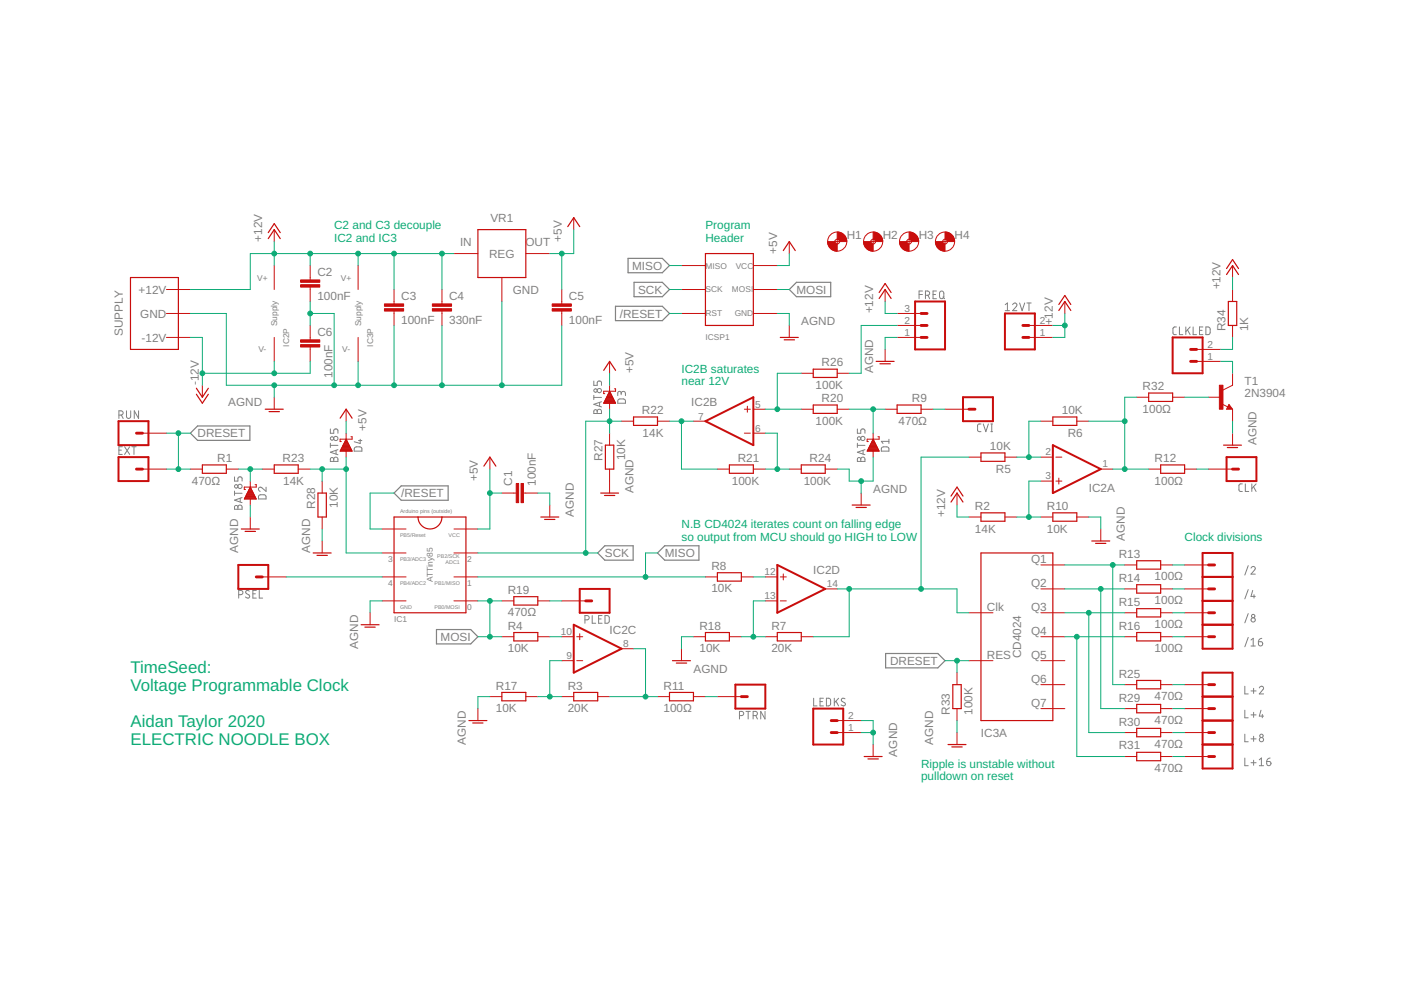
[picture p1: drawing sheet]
<svg xmlns="http://www.w3.org/2000/svg" width="297mm" height="210mm" viewBox="0 0 297 210" stroke-linecap="round" stroke-linejoin="round" font-family="sans-serif">
<g fill="none" stroke="#808080" stroke-width=".21">
<path d="M194.9 62.4h.7M195.6 61.7h-.7v1.6M196.2 62.6h.5a.46 .46 0 0 0 .4-.4 .46 .46 0 0 0-.4-.5h-.5v1.6M196.7 62.6l.4 .7M197.8 62.4h.6M198.5 61.7h-.7v1.6h.7M199.3 61.8l.4-.1 .3 .1 .1 1.1a.46 .46 0 0 1-.4 .4 .46 .46 0 0 1-.5-.4zM199.9 63l.4 .3M213.1 64.6l.5-.4v1.7M213.1 65.9h.9M214.7 64.6a.45 .45 0 0 1 .6-.3 .45 .45 0 0 1 .2 .7l-.8 .9h.9M216.2 64.2l.5 1.7 .6-1.7"/>
<path d="M217.7 64.2h.9M218.2 64.2v1.7M249.4 69.3l-.6 .1-.1 .3v1l.2 .2 .5 .1M250.1 69.3v1.7h.7M251.4 69.3v1.7M251.8 70l.5 1M252.3 69.3l-.9 1M253 69.3v1.7h.7M254.3 70h.6M255 69.3h-.7v1.7h.7M255.7 69.3l.6 .1 .2 .2 .1 .9-.3 .4-.6 .1zM25.2 88h.5a.46 .46 0 0 0 .4-.4 .46 .46 0 0 0-.4-.5h-.5v1.6"/>
<path d="M25.2 95.4h.5M25.7 88l.4 .7M25.9 94.7h-.7v1.7h.7M26.4 94.7l1.1 1.7M26.8 87.1v1.2a.44 .44 0 0 0 .5 .4 .44 .44 0 0 0 .4-.4v-1.2M27.5 94.7l-1.1 1.7M28 94.7h.9M28.4 94.7v1.7M29.4 87.1v1.6l-.9-1.6v1.6M70 91v.9h.8v-.6a.45 .45 0 0 1 .4-.4 .45 .45 0 0 1 .4 .4v.6M70 94.4h1.6M70 94v.9"/>
<path d="M70.1 97.1l.4-.1 .3 .4a.44 .44 0 0 1 .4-.5 .44 .44 0 0 1 .4 .5v.4h-1.6zM70.8 97.4v.4M71.2 95.5v.8M71.6 95.3l-1.6 .6 1.6 .5M75.2 94.9l1.3-.1 .2 .2v.7h-1.6zM76 93.4h.7M76.4 93.1v.9l-1.3-.3M125.9 80.8v.9h.7v-.5a.46 .46 0 0 1 .5-.4 .46 .46 0 0 1 .4 .4v.5M125.9 83.8v.9M125.9 84.3h1.6M126 87l.4-.1 .2 .3a.46 .46 0 0 1 .5-.4 .46 .46 0 0 1 .4 .4v.5h-1.6zM126.6 87.2v.5"/>
<path d="M127.1 85.3v.8M127.5 85.2l-1.6 .5 1.6 .6M131.1 84.7l1.2-.1 .3 .3v.6h-1.6zM131.7 83.4a.46 .46 0 0 1 .5-.4 .46 .46 0 0 1 .4 .4v.5M131.7 83.7v-.4a.36 .36 0 0 0-.4-.3 .36 .36 0 0 0-.3 .3v.6M181.8 91v.9h.7v-.6a.45 .45 0 0 1 .4-.4 .45 .45 0 0 1 .5 .4v.6M181.8 94v.9M181.8 94.4h1.6M181.9 97.1l.4-.1 .2 .4a.44 .44 0 0 1 .4-.5 .44 .44 0 0 1 .5 .5v.4h-1.6zM182.5 97.4v.4M183 95.5v.8M183.4 95.3l-1.6 .6 1.6 .5"/>
<path d="M187 94.9l1.2-.1 .2 .2 .1 .7h-1.6zM188.5 93.1v.9M188.5 93.6h-1.6l.3 .4M208 89.9h-.5l-.2 .4v1l.2 .2h.5M208.5 89.9l.5 1.6 .5-1.6M210.1 91.5h.3M210.1 89.9h.3M210.3 89.9v1.6M49.7 101.1v.9h.7v-.5a.45 .45 0 0 1 .5-.4 .45 .45 0 0 1 .4 .4v.5M49.7 104.1v.9M49.7 104.6h1.6M49.8 107.3l.4-.1 .2 .3a.44 .44 0 0 1 .5-.4 .44 .44 0 0 1 .4 .4v.5h-1.6z"/>
<path d="M50.4 107.5v.5M50.9 105.6v.8M51.3 105.5l-1.6 .5 1.6 .6M54.9 105l1.2-.1 .3 .3v.6h-1.6zM56.4 103.3v.9l-.9-.8a.44 .44 0 0 0-.7 .2 .44 .44 0 0 0 .4 .6M263.4 102.6h-.5l-.2 .4v1l.2 .2h.5M264 102.6v1.6h.8M264.6 119.9l-.7 2M265.4 102.6v1.6M265.8 103.2l.5 1M266.3 102.6l-.9 1M50.6 126.1h.5a.46 .46 0 0 0 .4-.5 .46 .46 0 0 0-.4-.4h-.5v1.6"/>
<path d="M52.9 125.3l-.2-.1a.38 .38 0 0 0-.6 .1 .38 .38 0 0 0 .2 .6l.5 .2a.44 .44 0 0 1-.1 .7 .44 .44 0 0 1-.7-.2M53.6 125.9h.5M54.3 125.2h-.7v1.6h.7M55 125.2v1.6h.7M124 131.4h.5a.46 .46 0 0 0 .4-.4 .46 .46 0 0 0-.4-.5h-.5v1.6M125.6 130.5v1.6h.7M126.9 131.2h.6M127.7 130.5h-.8v1.6h.8M128.3 130.5l.6 .1 .2 .2 .1 .9-.3 .4h-.6zM264.6 125l-.7 2M264.6 130.1l-.7 2M264.6 135.1l-.7 2"/>
<path d="M265.2 120.5a.45 .45 0 0 1 .7-.4 .45 .45 0 0 1 .1 .7l-.8 .9h.9M265.2 135.7l.5-.4v1.7M265.2 137h.9M265.6 125.2l-.4 1.2h.9M265.9 126.1v.7M266.8 136.1h.6a.45 .45 0 0 1 .3 .5 .45 .45 0 0 1-.5 .4 .45 .45 0 0 1-.4-.5zM267.5 135.3l-.4 .2-.3 .6M156.8 151.7h.4a.44 .44 0 0 0 .5-.4 .44 .44 0 0 0-.5-.5h-.4v1.6M158.2 150.8h.9M158.6 150.8v1.6M159.7 151.7h.4a.44 .44 0 0 0 .5-.4 .44 .44 0 0 0-.5-.5h-.4v1.6M160.2 151.7l.4 .7"/>
<path d="M162.2 150.8v1.6l-.9-1.6v1.6M172.5 148v1.7h.7M173.9 148.8h.5M174.6 148h-.7v1.7h.7M175.2 148l.6 .1 .3 .2v1.1l-.3 .2-.6 .1zM176.9 148v1.7M177.2 148.7l.6 1M177.8 148l-.9 1M179.2 148.2l-.6-.1-.2 .3 .1 .2 .5 .4a.4 .4 0 0 1 .1 .6 .4 .4 0 0 1-.6 0l-.2-.2M263.9 145.5v1.6h.7M263.9 150.6v1.6h.7M263.9 155.7v1.6h.7"/>
<path d="M265.2 146.5h1.1M265.2 151.6h1.1M265.2 156.7h1.1M265.8 145.9v1.1M265.8 151v1.1M265.8 156.1v1.1M267 145.9a.44 .44 0 0 1 .6-.4 .44 .44 0 0 1 .2 .7l-.8 .9h.9M267.4 150.6l-.4 1.2h.9M267.6 151.5v.7M263.9 160.7v1.6h.7M265.2 161.7h1.1M265.8 161.2v1.1"/>
<path d="M267 162.3h.9M267 161.1l.4-.4v1.6M268.6 161.5h.5a.45 .45 0 0 1 .4 .5 .45 .45 0 0 1-.5 .3 .45 .45 0 0 1-.4-.4zM269.3 160.7l-.4 .2-.3 .6"/>
<circle cx="70.4" cy="93" r=".36"/>
<circle cx="71.2" cy="93" r=".45"/>
<circle cx="126.3" cy="82.8" r=".36"/>
<circle cx="127.1" cy="82.8" r=".45"/>
<circle cx="182.1" cy="93" r=".36"/>
<circle cx="182.9" cy="93" r=".45"/>
<circle cx="50.1" cy="103.1" r=".36"/>
<circle cx="50.9" cy="103.1" r=".45"/>
<circle cx="265.7" cy="131.4" r=".45"/>
<circle cx="265.7" cy="130.6" r=".36"/>
<circle cx="267.4" cy="156.8" r=".46"/>
<circle cx="267.5" cy="156" r=".37"/>
</g>
<path d="M133.2 54.8h7.2l1.5 1.5-1.5 1.5h-7.2zM134.4 59.9h6l1.5 1.5-1.5 1.5h-6zM130.5 64.9h9.9l1.5 1.6-1.5 1.5h-9.9zM167.3 61.4l1.6-1.5h7.2v3h-7.2zM40.4 91.8l1.5-1.5h11.1v3.1h-11.1zM83.5 104.5l1.6-1.5h9.9v3.1h-9.9zM128.2 115.7h6v3.1h-6l-1.5-1.6zM139.4 117.2l1.5-1.5h7.3v3.1h-7.3zM92.5 133.5h7.3l1.5 1.5-1.5 1.5h-7.3zM187.8 138.6h11l1.6 1.5-1.6 1.5h-11z" fill="none" stroke="#808080" stroke-width=".25"/>
<g fill="none" stroke="#c90d0c" stroke-width=".21">
<path d="M58.1 48.7v2.5M58.1 56.3v5.1M65.8 56.3v3.1M75.9 56.3v5.1M96.2 53.8h5.1M106.4 58.8v5.1M111.5 53.8h5.1M121.6 46.1v2.6M144.5 56.3h5.1M159.7 56.3h5.1M167.3 51.2v2.6M177 51.2h1"/>
<path d="M177.5 50.7v1M184.6 51.2h1M185.1 50.7v1M192.2 51.2h1.1M192.7 50.7v1M199.9 51.2h1M200.4 50.7v1M261.3 56.3v2.5M35.3 61.4h5.1M35.3 66.5h5.1M35.3 71.5h5.1M58.1 71.5v5.1"/>
<path d="M65.8 60.9v3M65.8 69v3.1M65.8 73.6v3M75.9 71.5v5.1M83.5 61.4v3M83.5 66v3M93.7 61.4v3M93.7 66v3M119.1 61.4v3M119.1 66v3M129.2 76.6v2.5M144.5 61.4h5.1"/>
<path d="M144.5 66.5h5.1M159.7 61.4h5.1M159.7 66.5h5.1M167.3 69v2.5M169.9 79.1h2.5M177.5 79.1h2.5M187.7 61.4v2.5M187.7 74.1v2.5M190.2 66.5h5.1M190.2 71.5h5.1M190.2 69h5.1M218.1 71.5h5.1"/>
<path d="M218.1 69h5.1M225.8 63.9v2.6M253.7 76.6h5.1M253.7 74.1h5.1M261.3 79.1v2.6l-2 1M261.3 61.4v2.5M261.3 69v2.5M30.2 99.5h5.1M30.2 91.8h5.1M40.4 99.5h2.5M42.9 81.7v2.5M48 99.5h2.5"/>
<path d="M55.6 99.5h2.5M58.1 84.2v2.6M63.2 99.5h2.6M72.1 95.6h2.5M72.2 95.5h2.4M72.2 95.4h2.3M72.3 95.3h2.2M72.4 95.1h2M72.4 95h1.9M72.5 94.9h1.8M72.6 94.8h1.6M72.6 94.7h1.5"/>
<path d="M72.7 94.5h1.4M72.7 94.4h1.3M72.8 94.3h1.2M72.9 94.2h1M72.9 94.1h1M73 93.9h.8M73 93.8h.7M73.1 93.7h.6M73.2 93.6h.4M73.2 93.5h.4M73.3 93.3h.2M73.3 93.2h.1"/>
<path d="M73.4 93.1l1.3 2.6h-2.6zM73.4 86.8v2.5M73.4 91.8v1.3M73.4 95.7v1.2M74.4 92.6h.3v.5h-2.6v.5h.3M103.9 96.9v2.6M128 85.4h2.5M128.1 85.3h2.3M128.2 85.1h2.1M128.2 85h2.1M128.3 84.9h1.9M128.4 84.8h1.8"/>
<path d="M128.4 84.6h1.7M128.5 84.5h1.5M128.5 84.4h1.5M128.6 84.3h1.3M128.7 84.2h1.2M128.7 84.1h1.1M128.8 83.9h.9M128.8 83.8h.9M128.9 83.7h.7M128.9 83.6h.7M129 83.4h.5M129.1 83.3h.3"/>
<path d="M129.1 83.2h.3M129.2 83.1h.1M129.2 81.7v1.3M129.2 85.5v1.3M129.2 91.8v2.6M129.2 99.5v5M129.2 83l1.3 2.5h-2.5zM130.3 82.4h.2v.6h-2.5v.5h.2M131.8 89.3h2.5M139.4 89.3h2.5M147 89.3h2.6M152.1 99.5h2.5"/>
<path d="M157.8 86.8h1.3M157.8 91.8h1.3M158.5 86.1v1.3M159.7 99.5h2.6M159.7 86.8h2.6M159.7 91.8h2.6M167.3 99.5h2.6M169.9 86.8h2.5M175 99.5h2.5M177.5 86.8h2.5M183.9 95.6h2.5M183.9 95.5h2.4"/>
<path d="M184 95.4h2.3M184 95.3h2.2M184.1 95.1h2M184.2 95h1.9M184.2 94.9h1.8M184.3 94.8h1.6M184.4 94.7h1.5M184.4 94.5h1.4M184.5 94.4h1.3M184.5 94.3h1.2M184.6 94.2h1.1M184.7 94.1h.9"/>
<path d="M184.7 93.9h.8M184.8 93.8h.7M184.8 93.7h.6M184.9 93.6h.5M185 93.5h.3M185 93.3h.2M185.1 93.2h.1M185.1 91.8v1.3M185.1 95.7v1.2M185.1 93.1l1.3 2.6h-2.5zM186.1 92.6h.3v.5h-2.5v.5h.2M187.7 86.8h2.5"/>
<path d="M195.3 86.8h2.5M200.4 86.8h5M205.4 96.9h2.6M213.1 96.9h2.5M220.7 96.9h2.5M220.7 89.3h2.5M223.9 96.9h1.2M228.3 89.3h2.5M233.4 99.5h2.5M241 84.2h2.5M243.5 99.5h2.6M248.6 84.2h2.6"/>
<path d="M251.2 99.5h2.5M256.2 99.5h5.1M256.2 84.2h2.6M259.1 85.7l1.2 .6M260.6 85.7l.7 1.1h-1.2zM261.3 86.8v2.5M261.3 91.8v2.6M51.8 105.7h2.5M51.9 105.6h2.4M51.9 105.5h2.3M52 105.4h2.1M52.1 105.3h2"/>
<path d="M52.1 105.2h1.9M52.2 105h1.8M52.2 104.9h1.7M52.3 104.8h1.5M52.4 104.7h1.4M52.4 104.5h1.3M52.5 104.4h1.1M52.6 104.3h1M52.6 104.2h.9M52.7 104.1h.8M52.7 103.9h.7M52.8 103.8h.5"/>
<path d="M52.9 103.7h.4M52.9 103.6h.3M53 103.5h.2M53 103.3h.1M53.1 102v1.3M53.1 105.8v1.3M53.1 109.6v2.6M53.1 103.3l1.2 2.5h-2.5zM54.1 102.8h.2v.5h-2.5v.5h.2M68.3 102v2.5M68.3 109.6v2.6M68.3 114.7v2.5"/>
<path d="M81 112.2h5.1M81 117.2h5.1M96.2 112.2h5.1M96.2 117.2h5.1M106.4 104.5h3.1M111 104.5h3M116.6 107.1v2.5M182.6 104.5v2.6M202.9 104.5v2.6M205.4 109.6h2.6M213.1 109.6h2.5M220.7 102h2.5"/>
<path d="M220.7 119.8h5.1M220.7 109.6h2.5M223.9 102h1.2M224.5 101.4v1.2M228.3 109.6h2.5M233.4 112.2v2.5M238.5 119.8h2.5M246.1 119.8h2.5M251.2 119.8h5M55.6 122.3h5.1M78.5 129.9v2.6M81 122.3h5.1"/>
<path d="M81 127.4h5.1M96.2 122.3h5.1M96.2 127.4h5.1M106.4 127.4h2.5M106.4 135h2.5M114 127.4h2.6M114 135h2.6M119.1 127.4h5.1M119.1 135h2.5M122.3 135h1.2M122.9 134.4v1.2M131.8 137.5h2.5"/>
<path d="M144.5 137.5v2.6M147 135h2.6M149.6 122.3h2.5M154.6 135h2.6M157.2 122.3h2.5M162.3 122.3h2.5M162.3 127.4h2.5M162.3 135h2.5M165.4 122.3h1.3M165.4 127.4h1.3M166.1 121.7v1.3M169.9 135h2.5"/>
<path d="M175 124.9h2.5M205.4 129.9h5.1M220.7 135h5.1M220.7 124.9h5.1M220.7 129.9h5.1M238.5 135h2.5M238.5 124.9h2.5M238.5 129.9h2.5M246.1 135h2.5M246.1 124.9h2.5M246.1 129.9h2.5M251.2 135h5"/>
<path d="M251.2 124.9h5M251.2 129.9h5M101.3 150.2v2.6M103.9 147.7h2.5M111.5 147.7h2.5M119.1 140.1h2.5M119.1 147.7h2.5M122.3 140.1h1.2M126.7 147.7h2.5M139.4 147.7h2.5M147 147.7h2.6M152.1 147.7h5.1"/>
<path d="M177.5 155.3h5.1M177.5 152.8h5.1M185.1 157.9v2.5M202.9 142.6v2.6M202.9 150.2v2.6M202.9 155.3v2.6M205.4 140.1h5.1M220.7 140.1h5.1M220.7 150.2h5.1M220.7 145.2h5.1M238.5 150.2h2.5M238.5 145.2h2.5"/>
<path d="M238.5 155.3h2.5M246.1 150.2h2.5M246.1 145.2h2.5M246.1 155.3h2.5M251.2 150.2h5M251.2 145.2h5M251.2 155.3h5M238.5 160.4h2.5M246.1 160.4h2.5M251.2 160.4h5"/>
<circle cx="177.5" cy="51.2" r="2.03"/>
<circle cx="177.5" cy="51.2" r=".51"/>
<circle cx="185.1" cy="51.2" r="2.03"/>
<circle cx="185.1" cy="51.2" r=".51"/>
<circle cx="192.7" cy="51.2" r="2.03"/>
<circle cx="192.7" cy="51.2" r=".51"/>
<circle cx="200.4" cy="51.2" r="2.03"/>
<circle cx="200.4" cy="51.2" r=".51"/>
</g>
<g fill="none" stroke="#c90d0c" stroke-width=".25">
<path d="M27.7 58.8h10.1v15.3h-10.1zM56.9 50.6l1.2-1.9 1.3 1.9M56.9 49.3l1.2-1.9 1.3 1.9M101.3 48.7h10.2v10.1h-10.2zM120.4 48l1.2-1.9 1.3 1.9M149.6 53.8h10.1v15.2h-10.1zM166.1 53.1l1.2-1.9 1.3 1.9M260.1 58.2l1.2-1.9 1.3 1.9M260.1 56.9l1.2-1.9 1.3 1.9M128 78.5l1.2-1.9 1.3 1.9M165.4 71.5h3.8M166.3 72.1h2.1"/>
<path d="M172.4 78.3h5.1v1.7h-5.1zM185.8 76.6h3.8M186.4 63.3l1.3-1.9 1.2 1.9M186.4 62l1.3-1.9 1.2 1.9M186.6 77.1h2.2M224.5 65.8l1.3-1.9 1.2 1.9M224.5 64.6l1.3-1.9 1.2 1.9M260.4 63.9h1.8v5.1h-1.8zM41.6 82.3l1.3 1.9 1.3-1.9M41.6 83.6l1.3 1.9 1.3-1.9M42.9 98.6h5.1v1.8h-5.1zM56.2 86.8h3.8"/>
<path d="M57 87.3h2.2M58.1 98.6h5.1v1.8h-5.1zM72.1 88.7l1.3-1.9 1.3 1.9M102.6 98.8l1.3-1.9 1.2 1.9M128.4 94.4h1.7v5.1h-1.7zM134.3 88.4h5.1v1.8h-5.1zM154.6 98.6h5.1v1.8h-5.1zM169.9 98.6h5.1v1.8h-5.1zM172.4 85.9h5.1v1.8h-5.1zM190.2 85.9h5.1v1.8h-5.1zM208 96h5.1v1.8h-5.1zM223.2 88.4h5.1v1.8h-5.1z"/>
<path d="M243.5 83.3h5.1v1.8h-5.1zM246.1 98.6h5.1v1.8h-5.1zM259.4 94.4h3.8M260.2 94.9h2.2M260.6 86.3l.1 .2h-.4l.3-.5 .5 .6h-.8M51.2 112.2h3.8M52 112.7h2.2M66.4 117.2h3.8M67.2 117.8h2.2M67.4 104.5h1.8v5.1h-1.8zM83.5 109.6h15.3v20.3h-15.3zM88.6 109.6a2.54 2.54 0 0 0 2.6 2.6 2.54 2.54 0 0 0 2.5-2.6"/>
<path d="M114.7 109.6h3.8M115.5 110.1h2.1M127.4 104.5h3.7M128.2 105.1h2.1M180.7 107.1h3.8M181.5 107.6h2.2M201.6 106.4l1.3-1.9 1.3 1.9M201.6 105.2l1.3-1.9 1.3 1.9M208 117.2h15.2v35.6h-15.2zM208 108.7h5.1v1.8h-5.1zM223.2 108.7h5.1v1.8h-5.1zM231.5 114.7h3.8"/>
<path d="M232.3 115.2h2.2M241 118.9h5.1v1.8h-5.1zM76.6 132.5h3.8M77.4 133h2.1M108.9 134.1h5.1v1.8h-5.1zM108.9 126.5h5.1v1.8h-5.1zM149.6 134.1h5v1.8h-5zM152.1 121.4h5.1v1.8h-5.1zM164.8 134.1h5.1v1.8h-5.1zM241 134.1h5.1v1.8h-5.1zM241 124h5.1v1.8h-5.1zM241 129.1h5.1v1.7h-5.1z"/>
<path d="M99.4 152.8h3.8M100.2 153.3h2.2M106.4 146.8h5.1v1.8h-5.1zM121.6 146.8h5.1v1.8h-5.1zM141.9 146.8h5.1v1.8h-5.1zM142.6 140.1h3.8M143.4 140.6h2.2M201 157.9h3.8M201.8 158.4h2.2M202 145.2h1.8v5h-1.8zM241 144.3h5.1v1.7h-5.1zM241 149.4h5.1v1.7h-5.1z"/>
<path d="M241 154.4h5.1v1.8h-5.1zM241 159.5h5.1v1.8h-5.1zM183.2 160.4h3.8M184 160.9h2.2"/>
</g>
<g fill="none" stroke="#c90d0c" stroke-width=".42">
<path d="M194 63.9h6.4v10.2h-6.4zM213.1 66.5h6.3v7.6h-6.3zM248.6 71.5h6.4v7.6h-6.4zM25.1 96.9h6.4v5.1h-6.4zM25.1 89.3h6.4v5.1h-6.4zM149.6 89.3l10.1-5.1v10.2zM204.2 84.2h6.3v5.1h-6.3zM223.2 94.4l10.2 5.1-10.2 5zM260.1 96.9h6.3v5.1h-6.3zM50.5 119.8h6.4v5.1h-6.4zM164.8 119.8l10.2 5.1-10.2 5zM255 117.2h6.3v20.3h-6.3z"/>
<path d="M121.6 132.5l10.2 5-10.2 5.1zM122.9 124.9h6.3v5h-6.3zM255 122.3h6.3M255 127.4h6.3M255 132.5h6.3M155.9 145.2h6.4v5h-6.4zM172.4 150.2h6.4v7.7h-6.4zM255 142.6h6.3v20.3h-6.3zM255 147.7h6.3M255 152.8h6.3M255 157.9h6.3"/>
</g>
<g fill="#c90d0c" stroke="#c90d0c" stroke-width=".21">
<path d="M110.5 102.5h.5v4.1h-.5z"/>
<path d="M109.5 102.5h.5v4.1h-.5z"/>
<path d="M63.7 60.4h4.1v.5h-4.1z"/>
<path d="M63.7 59.4h4.1v.5h-4.1z"/>
<path d="M81.5 65.4h4.1v.6h-4.1z"/>
<path d="M81.5 64.4h4.1v.5h-4.1z"/>
<path d="M91.7 65.4h4v.6h-4z"/>
<path d="M91.7 64.4h4v.5h-4z"/>
<path d="M117.1 65.4h4v.6h-4z"/>
<path d="M117.1 64.4h4v.5h-4z"/>
<path d="M63.7 73.1h4.1v.5h-4.1z"/>
<path d="M63.7 72.1h4.1v.5h-4.1z"/>
<path d="M258.5 81.7h.8v5.1h-.8z"/>
</g>
<g fill="none" stroke="#c90d0c" stroke-width=".61">
<path d="M195.3 66.5h1.3M195.3 69h1.3M195.3 71.5h1.3M216.9 69h1.2M216.9 71.5h1.2M252.4 74.1h1.3M252.4 76.6h1.3M28.9 99.5h1.3M28.9 91.8h1.3M205.4 86.8h1.3M261.3 99.5h1.3M256.2 119.8h1.3"/>
<path d="M54.3 122.3h1.3M124.2 127.4h1.3M256.2 124.9h1.3M256.2 129.9h1.3M256.2 135h1.3M157.2 147.7h1.3M176.2 155.3h1.3M176.2 152.8h1.3M256.2 145.2h1.3M256.2 150.2h1.3M256.2 155.3h1.3M256.2 160.4h1.3"/>
</g>
<g fill="#c90d0c" stroke="#c90d0c" stroke-width=".21">
<path d="M177.5 49.2a2.04 2.04 0 0 1 2 2h-1.5l-.1-.3-.4-.2z" fill-rule="evenodd"/>
<path d="M175.5 51.2h1.5l.1 .3 .4 .2v1.6a2 2 0 0 1-2-2.1z" fill-rule="evenodd"/>
<path d="M185.1 49.2a2.04 2.04 0 0 1 2.1 2h-1.6l-.2-.4-.3-.1z" fill-rule="evenodd"/>
<path d="M183.1 51.2h1.5l.1 .3 .4 .2v1.6a2 2 0 0 1-2-2.1z" fill-rule="evenodd"/>
<path d="M192.7 49.2a2.04 2.04 0 0 1 2.1 2h-1.5l-.3-.4-.3-.1z" fill-rule="evenodd"/>
<path d="M190.7 51.2h1.5l.1 .3 .4 .2v1.6a2 2 0 0 1-2-2.1z" fill-rule="evenodd"/>
<path d="M200.4 49.2a2.04 2.04 0 0 1 2 2h-1.5l-.2-.4-.3-.1z" fill-rule="evenodd"/>
<path d="M198.3 51.2h1.6l.1 .3 .4 .2v1.6a2 2 0 0 1-2.1-2.1z" fill-rule="evenodd"/>
</g>
<g fill="none" stroke="#0dab76" stroke-width=".21">
<path d="M58.1 51.2v5.1M65.8 53.8v2.5M75.9 53.8v2.5M83.5 53.8v7.6M93.7 53.8v7.6M96.2 53.8h-43.1v7.6h-12.7M119.1 53.8v7.6M121.6 48.7v5.1h-5M141.9 56.3h2.6M167.3 53.8v2.5h-2.5M261.3 58.8v2.6M40.4 71.5h2.5v10.2"/>
<path d="M40.4 66.5h7.6v15.2h71.1v-12.7M58.1 76.6v2.5M65.8 66.5h5v15.2M65.8 63.9v5.1M65.8 76.6v2.5h-22.9M75.9 76.6v5.1M83.5 69v12.7M93.7 69v12.7M106.4 63.9v17.8M129.2 79.1v2.6M141.9 66.5h2.6M141.9 61.4h2.6"/>
<path d="M164.8 66.5h2.5v2.5M164.8 61.4h2.5M169.9 79.1h-5.1v7.7M187.7 63.9v2.6h2.5M190.2 69h-7.6v10.1h-2.6M190.2 71.5h-2.5v2.6M223.2 69h2.6M225.8 66.5v5h-2.6M258.8 76.6h2.5v2.5M261.3 71.5v2.6h-2.5M35.3 99.5h5.1M35.3 91.8h5.1"/>
<path d="M37.8 91.8v7.7M50.5 99.5h5.1M53.1 99.5v2.5M58.1 81.7v2.5M65.8 99.5h7.6M68.3 99.5v2.5M73.4 89.3v2.5M73.4 96.9v20.3h7.6M103.9 99.5v12.7h-2.6M129.2 86.8v5M131.8 89.3h-7.6v27.9M141.9 89.3h5.1"/>
<path d="M144.5 89.3v10.2h7.6M162.3 99.5h5M162.3 91.8h2.5v7.7M162.3 86.8h7.6M180 86.8h7.7M185.1 96.9v5.1h-5.1v-2.5h-2.5M185.1 86.8v5M197.8 86.8h2.6M205.4 96.9h-10.1v28M215.6 96.9h5.1M220.7 89.3h-2.6v7.6M230.8 89.3h7.7"/>
<path d="M235.9 99.5h7.6M241 84.2h-2.5v15.3M251.2 84.2h5M253.7 99.5h2.5M261.3 89.3v2.5M53.1 107.1v2.5M68.3 112.2v2.5M83.5 104.5h-5v7.7h2.5M101.3 117.2h25.4M103.9 104.5h2.5M114 104.5h2.6v2.6M139.4 117.2h-2.5v5.1"/>
<path d="M182.6 102v2.5M202.9 107.1v2.5h2.5M215.6 109.6h5.1M220.7 102h-2.6v7.6M225.8 119.8h12.7M230.8 109.6h2.6v2.6M235.9 119.8v25.4h2.6M248.6 119.8h2.6M60.7 122.3h20.3M81 127.4h-2.5v2.5M101.3 127.4h5.1M101.3 135h5.1"/>
<path d="M101.3 122.3h48.3M103.9 127.4v7.6M116.6 127.4h2.5M116.6 135h2.5M134.3 137.5h2.6v10.2M147 135h-2.5v2.5M157.2 135h5.1M159.7 122.3h2.6M162.3 127.4h-2.6v7.6M177.5 124.9h25.4v5h2.5M180 124.9v10.1h-7.6M225.8 135h12.7"/>
<path d="M225.8 124.9h12.7M225.8 129.9h12.7M228.3 135v25.4h10.2M230.8 129.9v25.4h7.7M233.4 124.9v25.3h5.1M248.6 135h2.6M248.6 124.9h2.6M248.6 129.9h2.6M103.9 147.7h-2.6v2.5M114 147.7h5.1M119.1 140.1h-2.5v7.6M129.2 147.7h10.2"/>
<path d="M149.6 147.7h2.5M182.6 152.8h2.5v5.1M182.6 155.3h2.5M200.4 140.1h5M202.9 140.1v2.5M202.9 152.8v2.5M248.6 155.3h2.6M248.6 145.2h2.6M248.6 150.2h2.6M248.6 160.4h2.6"/>
</g>
<g fill="#0dab76" stroke="#0dab76" stroke-width=".21">
<circle cx="182.6" cy="102" r=".51"/>
<circle cx="185.1" cy="155.3" r=".51"/>
<circle cx="75.9" cy="81.7" r=".51"/>
<circle cx="106.4" cy="81.7" r=".51"/>
<circle cx="83.5" cy="81.7" r=".51"/>
<circle cx="93.7" cy="81.7" r=".51"/>
<circle cx="65.8" cy="66.5" r=".51"/>
<circle cx="70.8" cy="81.7" r=".51"/>
<circle cx="58.1" cy="81.7" r=".51"/>
<circle cx="103.9" cy="135" r=".51"/>
<circle cx="103.9" cy="127.4" r=".51"/>
<circle cx="103.9" cy="104.5" r=".51"/>
<circle cx="119.1" cy="53.8" r=".51"/>
<circle cx="136.9" cy="122.3" r=".51"/>
<circle cx="202.9" cy="140.1" r=".51"/>
<circle cx="37.8" cy="99.5" r=".51"/>
<circle cx="37.8" cy="91.8" r=".51"/>
<circle cx="235.9" cy="119.8" r=".51"/>
<circle cx="233.4" cy="124.9" r=".51"/>
<circle cx="230.8" cy="129.9" r=".51"/>
<circle cx="228.3" cy="135" r=".51"/>
<circle cx="164.8" cy="86.8" r=".51"/>
<circle cx="144.5" cy="89.3" r=".51"/>
<circle cx="58.1" cy="53.8" r=".51"/>
<circle cx="75.9" cy="53.8" r=".51"/>
<circle cx="65.8" cy="53.8" r=".51"/>
<circle cx="83.5" cy="53.8" r=".51"/>
<circle cx="93.7" cy="53.8" r=".51"/>
<circle cx="225.8" cy="69" r=".51"/>
<circle cx="129.2" cy="89.3" r=".51"/>
<circle cx="124.2" cy="117.2" r=".51"/>
<circle cx="42.9" cy="79.1" r=".51"/>
<circle cx="58.1" cy="79.1" r=".51"/>
<circle cx="185.1" cy="86.8" r=".51"/>
<circle cx="53.1" cy="99.5" r=".51"/>
<circle cx="218.1" cy="96.9" r=".51"/>
<circle cx="238.5" cy="99.5" r=".51"/>
<circle cx="238.5" cy="89.3" r=".51"/>
<circle cx="218.1" cy="109.6" r=".51"/>
<circle cx="164.8" cy="99.5" r=".51"/>
<circle cx="116.6" cy="147.7" r=".51"/>
<circle cx="136.9" cy="147.7" r=".51"/>
<circle cx="159.7" cy="135" r=".51"/>
<circle cx="180" cy="124.9" r=".51"/>
<circle cx="195.3" cy="124.9" r=".51"/>
<circle cx="68.3" cy="99.5" r=".51"/>
<circle cx="73.4" cy="99.5" r=".51"/>
</g>
<g font-size="3.6" fill="#0dab76">
<text x="27.7" y="142.6">TimeSeed:</text>
<text x="27.7" y="146.4">Voltage Programmable Clock</text>
<text x="27.7" y="154">Aidan Taylor 2020</text>
<text x="27.7" y="157.9">ELECTRIC NOODLE BOX</text>
</g>
<g font-size="2.5" fill="#808080">
<text x="104" y="47">VR1</text>
<text x="55.6" y="51.2" transform="rotate(-90 55.6 51.2)">+12V</text>
<text x="97.5" y="52.1">IN</text>
<text x="111.4" y="52.1">OUT</text>
<text x="119.1" y="51.2" transform="rotate(-90 119.1 51.2)">+5V</text>
<text x="164.8" y="53.8" transform="rotate(-90 164.8 53.8)">+5V</text>
<text x="179.5" y="50.6">H1</text>
<text x="187.2" y="50.6">H2</text>
<text x="194.8" y="50.6">H3</text>
<text x="202.4" y="50.6">H4</text>
<text x="67.3" y="58.5">C2</text>
<text x="103.7" y="54.7">REG</text>
<text x="134" y="57.2">MISO</text>
<text x="29.4" y="62.3">+12V</text>
<text x="67.3" y="63.5">100nF</text>
<text x="85.1" y="63.5">C3</text>
<text x="95.2" y="63.5">C4</text>
<text x="108.7" y="62.3">GND</text>
<text x="120.6" y="63.5">C5</text>
<text x="135.3" y="62.3">SCK</text>
<text x="168.9" y="62.3">MOSI</text>
<text x="258.8" y="61.4" transform="rotate(-90 258.8 61.4)">+12V</text>
<text x="26" y="71.3" transform="rotate(-90 26 71.3)">SUPPLY</text>
<text x="29.7" y="67.3">GND</text>
<text x="67.3" y="71.2">C6</text>
<text x="85.1" y="68.6">100nF</text>
<text x="95.2" y="68.6">330nF</text>
<text x="120.6" y="68.6">100nF</text>
<text x="131.4" y="67.3">/RESET</text>
<text x="169.9" y="69">AGND</text>
<text x="185.1" y="66.5" transform="rotate(-90 185.1 66.5)">+12V</text>
<text x="223.2" y="69" transform="rotate(-90 223.2 69)">+12V</text>
<text x="259.8" y="70.3" transform="rotate(-90 259.8 70.3)">R34</text>
<text x="264.6" y="70.3" transform="rotate(-90 264.6 70.3)">1K</text>
<text x="30" y="72.4">-12V</text>
<text x="174.2" y="77.7">R26</text>
<text x="42.1" y="81.7" transform="rotate(-90 42.1 81.7)">-12V</text>
<text x="70.5" y="80.2" transform="rotate(-90 70.5 80.2)">100nF</text>
<text x="134.3" y="79.2" transform="rotate(-90 134.3 79.2)">+5V</text>
<text x="172.9" y="82.5">100K</text>
<text x="185.1" y="79.2" transform="rotate(-90 185.1 79.2)">AGND</text>
<text x="242.3" y="82.7">R32</text>
<text x="263.9" y="81.7">T1</text>
<text x="48.4" y="86">AGND</text>
<text x="136.1" y="87.8">R22</text>
<text x="146.6" y="86.1">IC2B</text>
<text x="174.2" y="85.3">R20</text>
<text x="193.4" y="85.3">R9</text>
<text x="225.1" y="87.8">10K</text>
<text x="242.3" y="87.5">100Ω</text>
<text x="263.9" y="84.2">2N3904</text>
<text x="41.9" y="92.7">DRESET</text>
<text x="77.7" y="91.3" transform="rotate(-90 77.7 91.3)">+5V</text>
<text x="136.2" y="92.6">14K</text>
<text x="172.9" y="90.1">100K</text>
<text x="190.5" y="90.1">470Ω</text>
<text x="209.9" y="95.4">10K</text>
<text x="226.4" y="92.6">R6</text>
<text x="266.4" y="94.4" transform="rotate(-90 266.4 94.4)">AGND</text>
<text x="46.1" y="98">R1</text>
<text x="59.9" y="98">R23</text>
<text x="127.8" y="97.7" transform="rotate(-90 127.8 97.7)">R27</text>
<text x="132.6" y="97.6" transform="rotate(-90 132.6 97.6)">10K</text>
<text x="156.4" y="98">R21</text>
<text x="171.7" y="98">R24</text>
<text x="211.1" y="100.2">R5</text>
<text x="244.8" y="98">R12</text>
<text x="40.7" y="102.8">470Ω</text>
<text x="60" y="102.8">14K</text>
<text x="66.8" y="107.8" transform="rotate(-90 66.8 107.8)">R28</text>
<text x="71.6" y="107.7" transform="rotate(-90 71.6 107.7)">10K</text>
<text x="85.1" y="105.4">/RESET</text>
<text x="101.3" y="102" transform="rotate(-90 101.3 102)">+5V</text>
<text x="108.6" y="103" transform="rotate(-90 108.6 103)">C1</text>
<text x="113.6" y="103" transform="rotate(-90 113.6 103)">100nF</text>
<text x="134.3" y="104.5" transform="rotate(-90 134.3 104.5)">AGND</text>
<text x="155.2" y="102.8">100K</text>
<text x="170.4" y="102.8">100K</text>
<text x="185.1" y="104.5">AGND</text>
<text x="230.8" y="104.4">IC2A</text>
<text x="244.8" y="102.8">100Ω</text>
<text x="121.6" y="109.6" transform="rotate(-90 121.6 109.6)">AGND</text>
<text x="200.4" y="109.6" transform="rotate(-90 200.4 109.6)">+12V</text>
<text x="206.7" y="112.9">14K</text>
<text x="206.7" y="108.1">R2</text>
<text x="221.9" y="112.9">10K</text>
<text x="221.9" y="108.1">R10</text>
<text x="50.5" y="117.2" transform="rotate(-90 50.5 117.2)">AGND</text>
<text x="65.8" y="117.2" transform="rotate(-90 65.8 117.2)">AGND</text>
<text x="128.2" y="118.1">SCK</text>
<text x="140.9" y="118.1">MISO</text>
<text x="218.6" y="119.4">Q1</text>
<text x="237.2" y="118.3">R13</text>
<text x="238.5" y="114.7" transform="rotate(-90 238.5 114.7)">AGND</text>
<text x="107.7" y="125.9">R19</text>
<text x="150.8" y="125.6">10K</text>
<text x="150.8" y="120.8">R8</text>
<text x="172.4" y="121.7">IC2D</text>
<text x="218.6" y="124.5">Q2</text>
<text x="237.2" y="123.4">R14</text>
<text x="244.8" y="123.1">100Ω</text>
<text x="107.7" y="130.7">470Ω</text>
<text x="209.3" y="129.6">Clk</text>
<text x="218.6" y="129.6">Q3</text>
<text x="237.2" y="128.4">R15</text>
<text x="244.8" y="128.2">100Ω</text>
<text x="75.9" y="137.5" transform="rotate(-90 75.9 137.5)">AGND</text>
<text x="93.4" y="135.9">MOSI</text>
<text x="107.7" y="133.5">R4</text>
<text x="129.3" y="134.4">IC2C</text>
<text x="148.3" y="133.5">R18</text>
<text x="163.5" y="133.5">R7</text>
<text x="218.6" y="134.6">Q4</text>
<text x="237.2" y="133.5">R16</text>
<text x="244.8" y="133.2">100Ω</text>
<text x="107.7" y="138.3">10K</text>
<text x="147" y="142.6">AGND</text>
<text x="148.3" y="138.3">10K</text>
<text x="163.5" y="138.3">20K</text>
<text x="188.7" y="141">DRESET</text>
<text x="209.3" y="139.7">RES</text>
<text x="216.5" y="139.6" transform="rotate(-90 216.5 139.6)">CD4024</text>
<text x="218.6" y="139.7">Q5</text>
<text x="237.2" y="143.7">R25</text>
<text x="244.8" y="138.3">100Ω</text>
<text x="105.1" y="146.2">R17</text>
<text x="120.4" y="146.2">R3</text>
<text x="140.7" y="146.2">R11</text>
<text x="218.6" y="144.8">Q6</text>
<text x="218.6" y="149.9">Q7</text>
<text x="237.2" y="148.7">R29</text>
<text x="244.8" y="148.5">470Ω</text>
<text x="105.1" y="151">10K</text>
<text x="120.4" y="151">20K</text>
<text x="140.7" y="151">100Ω</text>
<text x="201.4" y="151.5" transform="rotate(-90 201.4 151.5)">R33</text>
<text x="206.2" y="151.5" transform="rotate(-90 206.2 151.5)">100K</text>
<text x="237.2" y="153.8">R30</text>
<text x="244.8" y="153.5">470Ω</text>
<text x="98.8" y="157.9" transform="rotate(-90 98.8 157.9)">AGND</text>
<text x="190.2" y="160.4" transform="rotate(-90 190.2 160.4)">AGND</text>
<text x="197.8" y="157.9" transform="rotate(-90 197.8 157.9)">AGND</text>
<text x="208" y="156.2">IC3A</text>
<text x="237.2" y="158.9">R31</text>
<text x="244.8" y="158.6">470Ω</text>
<text x="244.8" y="163.7">470Ω</text>
</g>
<g font-size="2.5" fill="#0dab76">
<text x="70.8" y="48.6">C2 and C3 decouple</text>
<text x="70.8" y="51.2">IC2 and IC3</text>
<text x="149.6" y="48.6">Program</text>
<text x="149.6" y="51.2">Header</text>
<text x="144.5" y="79">IC2B saturates</text>
<text x="144.5" y="81.7">near 12V</text>
<text x="144.5" y="112">N.B CD4024 iterates count on falling edge</text>
<text x="144.5" y="114.7">so output from MCU should go HIGH to LOW</text>
<text x="251.2" y="114.7">Clock divisions</text>
<text x="195.3" y="162.8">Ripple is unstable without</text>
<text x="195.3" y="165.5">pulldown on reset</text>
</g>
<g font-size="2.1" fill="#808080">
<text x="191.8" y="71.2">1</text>
<text x="191.8" y="68.6">2</text>
<text x="191.8" y="66.1">3</text>
<text x="220.5" y="71.2">1</text>
<text x="220.5" y="68.6">2</text>
<text x="256" y="76.3">1</text>
<text x="256" y="73.7">2</text>
<text x="148" y="89">7</text>
<text x="160.1" y="86.4">5</text>
<text x="160.1" y="91.5">6</text>
<text x="221.7" y="96.6">2</text>
<text x="221.7" y="101.6">3</text>
<text x="233.7" y="99.1">1</text>
<text x="162.1" y="122">12</text>
<text x="175.3" y="124.5">14</text>
<text x="162.1" y="127">13</text>
<text x="118.9" y="134.7">10</text>
<text x="132.1" y="137.2">8</text>
<text x="120.1" y="139.7">9</text>
<text x="179.8" y="155">1</text>
<text x="179.8" y="152.4">2</text>
</g>
<g font-size="1.8" fill="#808080">
<text x="54.5" y="59.5">V+</text>
<text x="72.3" y="59.5">V+</text>
<text x="149.6" y="56.9">MISO</text>
<text x="156" y="56.9">VCC</text>
<text x="149.6" y="62">SCK</text>
<text x="155.2" y="62">MOSI</text>
<text x="58.8" y="69.2" transform="rotate(-90 58.8 69.2)">Supply</text>
<text x="76.6" y="69.2" transform="rotate(-90 76.6 69.2)">Supply</text>
<text x="149.6" y="67.1">RST</text>
<text x="155.8" y="67.1">GND</text>
<text x="54.8" y="74.7">V-</text>
<text x="61.3" y="73.5" transform="rotate(-90 61.3 73.5)">IC2P</text>
<text x="72.6" y="74.7">V-</text>
<text x="79.1" y="73.5" transform="rotate(-90 79.1 73.5)">IC3P</text>
<text x="149.6" y="72.2">ICSP1</text>
<text x="82.3" y="119.1">3</text>
<text x="99.1" y="119.1">2</text>
<text x="82.3" y="124.2">4</text>
<text x="91.8" y="123.5" transform="rotate(-90 91.8 123.5)">ATTiny85</text>
<text x="99.1" y="124.2">1</text>
<text x="83.5" y="131.8">IC1</text>
<text x="99.1" y="129.3">0</text>
</g>
<g font-size="1.1" fill="#808080">
<text x="84.8" y="113.8">PB5/Reset</text>
<text x="84.8" y="108.8">Arduino pins (outside)</text>
<text x="95.1" y="113.8">VCC</text>
<text x="84.8" y="118.9">PB3/ADC3</text>
<text x="92.7" y="118.3">PB2/SCK</text>
<text x="94.5" y="119.5">ADC1</text>
<text x="84.8" y="124">PB4/ADC2</text>
<text x="92.1" y="124">PB1/MISO</text>
<text x="84.8" y="129.1">GND</text>
<text x="92.1" y="129.1">PB0/MOSI</text>
</g>
</svg>
